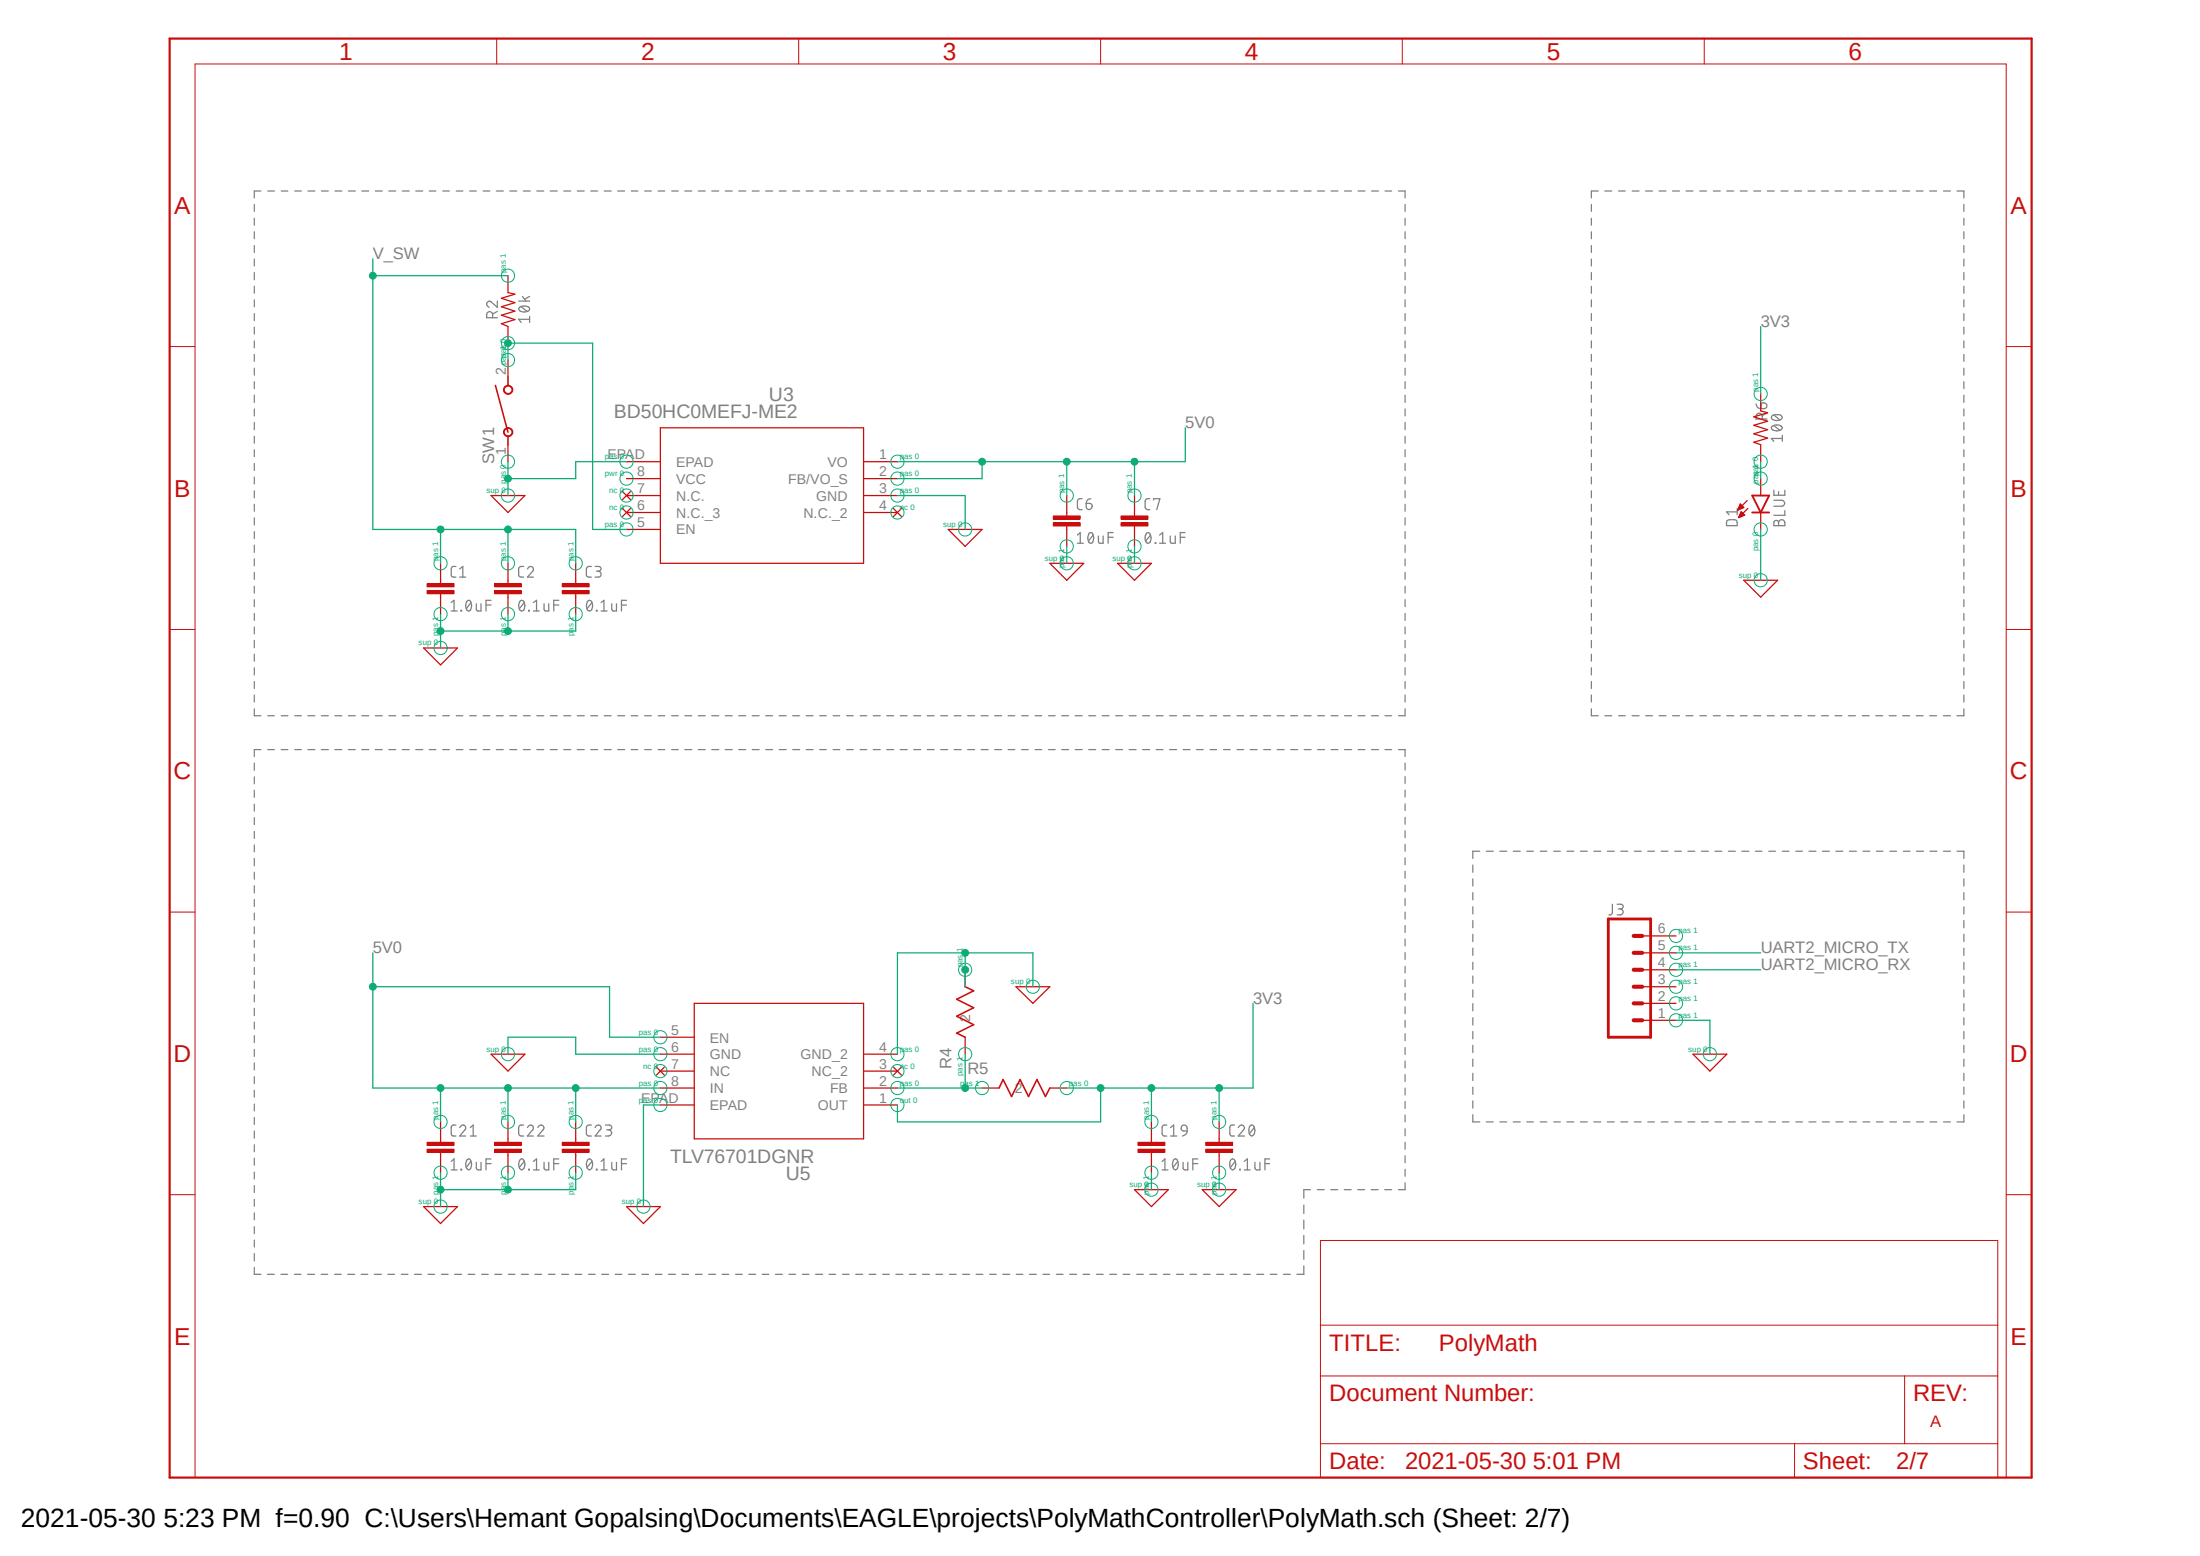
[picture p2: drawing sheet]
<svg xmlns="http://www.w3.org/2000/svg" width="297mm" height="210mm" viewBox="0 0 297 210" stroke-linecap="round" stroke-linejoin="round" font-family="sans-serif">
<path d="M22.4 4.9l252.2 195M274.6 4.9l-252.2 195" fill="none" stroke="#fff" stroke-width=".14"/>
<g fill="none" stroke="#808080" stroke-width=".17">
<path d="M66.5 42.9v-.4a.4 .4 0 0 0-.4-.5 .4 .4 0 0 0-.4 .5v.4h1.4M67.1 40.6v.9l-.8-.7a.41 .41 0 0 0-.6 .1 .41 .41 0 0 0 .3 .6M67.1 42l-.6 .4M70 40.6h1.5M70.1 41.5a1.19 1.19 0 0 1 1.4 0v.2a.86 .86 0 0 1-1.5 0zM70.4 41.4l.8 .6M70.5 40l.5 .6M71.5 43.1h-1.5l.4 .4M71.5 42.7v.8M71.5 40l-.7 .4M237.1 54.5a.65 .65 0 0 0 .6 .7M237.8 54.5a.4 .4 0 0 1 .7 .1 .4 .4 0 0 1-.4 .6h-.4z"/>
<path d="M237.9 56.6v-.4a.42 .42 0 0 0-.4-.4 .42 .42 0 0 0-.4 .4v.4h1.4M238.5 55.8l-.6 .3M239.2 57.6a1.04 1.04 0 0 1 1.4 .1 .86 .86 0 0 1-1.5 0zM239.2 56.2a1.19 1.19 0 0 1 1.3 0l.1 .1a.86 .86 0 0 1-1.5 0zM239.5 57.4l.8 .7M239.5 56l.8 .7M240.6 59.2h-1.5l.4 .4M240.6 58.8v.8M61.6 76.5h-.6a1.47 1.47 0 0 0 0 1.3l.2 .1h.4M62.1 77.9h.8M62.1 76.8l.4-.3v1.4M70.7 76.5h-.5l-.2 .3 .1 1 .6 .1"/>
<path d="M71.2 76.8a.41 .41 0 0 1 .6-.3 .41 .41 0 0 1 .1 .6l-.7 .8h.8M79.8 76.5h-.5l-.1 .3v1l.6 .1M80.3 76.5h.6a.32 .32 0 0 1 .3 .3 .32 .32 0 0 1-.3 .3h-.4M80.8 77.1a.4 .4 0 0 1 .4 .4 .4 .4 0 0 1-.4 .4h-.5M145.5 72.2l.3-.3v1.4M145.5 73.3h.8M146.1 67.3l-.5 .1-.1 .2v1l.3 .2h.3M146.6 67.9h.5a.4 .4 0 0 1 .3 .5 .4 .4 0 0 1-.4 .3 .4 .4 0 0 1-.4-.3zM147.1 71.9h.2a.77 .77 0 0 1 .3 1l-.2 .4h-.1a.64 .64 0 0 1-.4-1zM147.3 67.3a.59 .59 0 0 0-.7 .6M147.6 72.2l-.7 .8M148.3 72.3v.8l.1 .2h.5v-1"/>
<path d="M149.6 72.5h.7M150.3 71.9h-.7v1.4M154.8 71.9h.2a.82 .82 0 0 1 0 1.4 .87 .87 0 0 1-.2-1.4zM155.2 67.3l-.4 .1-.2 .2v1l.3 .2h.3M155.3 72.2l-.6 .8M155.7 67.5v-.2h.9l-.4 1.5M156 73.3h.1M156.5 73.3h.9M156.5 72.2l.5-.3v1.4M158 72.3v.8l.1 .2h.6v-1M159.3 72.5h.7M160 71.9h-.7v1.4"/>
<path d="M233.1 70.3a1.22 1.22 0 0 1 1.4 0v.7h-1.4zM234.5 68.7v.8M234.5 69.1h-1.4l.3 .4M239.5 67.5h1a.4 .4 0 0 1 .5 .4 .4 .4 0 0 1-.5 .4h-1M239.5 66.2v.6h1.5v-.6M239.5 70.4a.33 .33 0 0 1 .4-.2 .33 .33 0 0 1 .2 .3 .43 .43 0 0 1 .4-.4 .43 .43 0 0 1 .5 .4v.5h-1.5zM240.1 66.3v.5M240.1 70.5v.5M241 68.9v.7h-1.5M60.9 81.3l.4-.3v1.5M60.9 82.5h.8M62.2 82.4l.1 .1z"/>
<path d="M63.1 81.1l.2-.1a.74 .74 0 0 1 .3 1l-.1 .3a.31 .31 0 0 1-.2 .2 .31 .31 0 0 1-.3-.2 1.12 1.12 0 0 1 .1-1.2zM63.6 81.3l-.7 .9M64.3 81.5v.8l.1 .2h.5v-1M65.6 81.7h.7M66.3 81h-.7v1.5M70.3 81.1l.1-.1a.82 .82 0 0 1 0 1.5 .57 .57 0 0 1-.4-.8zM70.8 81.3l-.7 .9M71.4 82.4l.1 .1zM72 82.5h.8M72 81.3l.4-.3v1.5M73.4 81.5v.8l.2 .2h.5v-1M74.8 81.7h.6"/>
<path d="M75.4 81h-.6v1.5M79.4 81.1l.2-.1a.82 .82 0 0 1 0 1.5 .57 .57 0 0 1-.4-.8zM79.9 81.3l-.7 .9M80.5 82.4l.1 .1zM81.2 82.5h.8M81.2 81.3l.3-.3v1.5M82.6 81.5v.8l.1 .2h.5v-1M83.9 81.7h.7M84.6 81h-.7v1.5M217.7 122v1.2a.37 .37 0 0 1-.5 .3M218.3 122h.5l.3 .2a.34 .34 0 0 1-.3 .5h-.3M218.7 122.7a.4 .4 0 0 1 .5 .4 .4 .4 0 0 1-.5 .4h-.4"/>
<path d="M60.9 156.8l.4-.4v1.5M60.9 157.9h.8M61.6 151.8l-.6 .1a1.47 1.47 0 0 0 0 1.3v.1h.6M62.1 152.2a.41 .41 0 0 1 .5-.3 .41 .41 0 0 1 .2 .6l-.7 .8h.8M62.2 157.8l.1 .1zM63.1 156.5l.2-.1a.77 .77 0 0 1 .3 1l-.1 .4-.2 .1a.93 .93 0 0 1-.2-1.4zM63.5 153.3h.8M63.5 152.2l.4-.4v1.5M63.6 156.8l-.7 .8M64.3 156.9v.7l.3 .3h.3v-1M65.6 157.1h.7M66.3 156.4h-.7v1.5"/>
<path d="M70.3 156.5l.1-.1a.86 .86 0 0 1 0 1.5 .93 .93 0 0 1-.1-1.4zM70.7 151.8l-.5 .1-.2 .3 .1 1 .1 .1h.5M70.8 156.8l-.7 .8M71.2 152.2a.41 .41 0 0 1 .6-.3 .41 .41 0 0 1 .1 .6l-.7 .8h.8M71.4 157.8l.1 .1zM72 156.8l.4-.4v1.5M72 157.9h.8M72.6 152.2a.41 .41 0 0 1 .6-.3 .41 .41 0 0 1 .1 .6l-.7 .8h.8M73.4 156.9v.7l.3 .3h.4v-1M74.8 157.1h.6M75.4 156.4h-.6v1.5M79.4 156.5l.2-.1a.86 .86 0 0 1 0 1.5 .93 .93 0 0 1-.2-1.4z"/>
<path d="M79.8 151.8l-.5 .1-.1 .3v1l.1 .1h.5M79.9 156.8l-.7 .8M80.3 152.2a.41 .41 0 0 1 .5-.3 .41 .41 0 0 1 .4 .5l-.9 .9h.9M80.5 157.8l.1 .1zM81.2 156.8l.3-.4v1.5M81.2 157.9h.8M81.7 151.8h.6a.32 .32 0 0 1 .3 .4 .32 .32 0 0 1-.3 .3h-.4M82.2 152.5a.42 .42 0 0 1 .4 .4 .42 .42 0 0 1-.4 .4h-.5M82.6 156.9v.7l.2 .3h.4v-1M83.9 157.1h.7M84.6 156.4h-.7v1.5M156.9 156.8l.4-.4v1.5"/>
<path d="M156.9 157.9h.8M157.5 151.8l-.4 .1-.2 .3v1l.3 .1h.3M158 153.3h.9M158 152.2l.5-.4v1.5M158.5 156.5l.2-.1a.77 .77 0 0 1 .3 1l-.1 .4-.2 .1a.96 .96 0 0 1-.2-1.4zM159 156.8l-.6 .8M159.6 151.9a.42 .42 0 0 1 .7 .4v.4l-.7-.1a.45 .45 0 0 1 0-.7zM159.7 156.9v.7l.3 .3h.4v-1M160.3 152.7a.74 .74 0 0 1-.7 .6M161 157.1h.7M161.7 156.4h-.7v1.5M166.2 156.5l.2-.1a.86 .86 0 0 1 0 1.5 .93 .93 0 0 1-.2-1.4z"/>
<path d="M166.7 151.8l-.5 .1a1.47 1.47 0 0 0-.1 1.3l.1 .1h.5M166.8 156.8l-.7 .8M167.2 152.2a.41 .41 0 0 1 .5-.3 .41 .41 0 0 1 .2 .6l-.7 .8h.8M167.4 157.8v.1zM168 157.9h.8M168 156.8l.4-.4v1.5M168.8 151.9l.2-.1a.86 .86 0 0 1 0 1.5 .93 .93 0 0 1-.2-1.4zM169.3 152.2l-.6 .8M169.4 156.9v.7l.3 .3h.4v-1M170.8 157.1h.6M171.4 156.4h-.6v1.5"/>
</g>
<g fill="none" stroke="#c90d0c" stroke-width=".17">
<path d="M68.6 37.2v2.3l.9 .2-1.8 .6 1.8 .6-1.8 .5 1.8 .6-1.8 .5 1.8 .6-1.8 .6 .9 .4v2.2M68.6 48.6v2.3M89.2 57.7h27.4v18.3h-27.4zM237.7 53.2v2.3l.9 .2-1.8 .6 1.8 .6-1.8 .5 1.8 .6-1.8 .5 1.8 .6-1.8 .6 .9 .3v2.3M59.5 76v2.8M66.3 66.9h4.6l-2.3 2.3zM68.6 60v2.3M68.6 76v2.8M77.7 76v2.8M84 68.6l1.1 1.1M84 66.3l1.1 1.1M84.6 69.2h4.6"/>
<path d="M84.6 66.9h4.6M84.6 62.3h4.6M84.6 64.6h4.6M84.6 71.5h4.6M85.1 68.6l-1.1 1.1M85.1 66.3l-1.1 1.1M116.6 69.2h4.6M116.6 66.9h4.6M116.6 62.3h4.6M116.6 64.6h4.6M120.6 68.6l1.1 1.1M121.7 68.6l-1.1 1.1"/>
<path d="M128 71.5h4.6l-2.3 2.2zM141.7 76h4.6l-2.3 2.3zM144 66.9v2.7M144 71v2.7M150.9 76h4.5l-2.2 2.3zM153.2 66.9v2.7M153.2 71v2.7M234.6 68.8h.1M234.7 68.7h.1M234.7 68.7h.3M234.7 68.6h.5M234.7 68.5h.6"/>
<path d="M234.7 69.8h.1M234.8 68.5h.6M234.8 69.8h.1M234.8 69.7h.3M234.8 68.4h.5M234.8 69.6h.5M234.9 68.3h.3M234.9 68.2h.3M234.9 69.6h.6M234.9 68.2h.2M234.9 69.5h.6M234.9 69.4h.5"/>
<path d="M234.9 68l.5 .5-.8 .3zM234.9 68.1h.1M234.9 69.3h.4M235 69.3h.2M235 69.2h.2M235 69.1h.1M235.1 69.1l.4 .4-.8 .3zM235.4 78.3h4.6l-2.3 2.3zM235.9 67.6l-1.3 1.2M236 68.6l-1.3 1.2M237.7 64.6v2.3M237.7 69.2v2.3"/>
<path d="M57.2 87.5h4.6l-2.3 2.2zM59.5 80.1v2.8M68.6 80.1v2.8M77.7 80.1v2.8M89.2 140h4.5M93.7 135.4h22.9v18.3h-22.9zM130.3 130.9v2.3M130.3 140v2.3M137.2 133.2h4.5l-2.3 2.2zM221.7 137.7h4.6M221.7 135.4h4.6M221.7 133.2h4.6"/>
<path d="M221.7 130.9h4.6M221.7 128.6h4.6M221.7 126.3h4.6M59.5 151.4v2.8M59.5 155.5v2.8M66.3 142.3h4.6l-2.3 2.3zM68.6 151.4v2.8M68.6 155.5v2.8M77.7 151.4v2.8M77.7 155.5v2.8M88.6 144l1.1 1.1M89.2 142.3h4.5"/>
<path d="M89.2 149.1h4.5M89.2 146.9h4.5M89.2 144.6h4.5M89.7 144l-1.1 1.1M116.6 142.3h4.6M116.6 149.1h4.6M116.6 146.9h4.6M116.6 144.6h4.6M120.6 144l1.1 1.1M121.7 144l-1.1 1.1M132.6 146.9h2.3M141.7 146.9h2.3"/>
<path d="M155.4 151.4v2.8M155.4 155.5v2.8M164.6 151.4v2.8M164.6 155.5v2.8M228.6 142.3h4.5l-2.3 2.3zM57.2 162.9h4.6l-2.3 2.2zM84.6 162.9h4.6l-2.3 2.2zM153.2 160.6h4.5l-2.3 2.3zM162.3 160.6h4.6l-2.3 2.3z"/>
</g>
<g fill="none" stroke="#c90d0c" stroke-width=".25">
<path d="M236.6 66.9h2.2l-1.1 2.3zM236.6 69.2h2.2"/>
<circle cx="68.6" cy="58.3" r=".58"/>
<circle cx="68.6" cy="52.6" r=".57"/>
</g>
<path d="M66.9 52l1.7 6.3M68.6 50.9v1.1M68.6 58.9v1.1M130.3 133.2l1.1 .5-2.2 1.2 2.2 1.1-2.2 1.2 2.2 1.1-2.2 1.1 1.1 .6M134.9 146.9l.5-1.2 1.2 2.3 1.1-2.3 1.2 2.3 1.1-2.3 1.1 2.3 .6-1.1" fill="none" stroke="#c90d0c" stroke-width=".21"/>
<path d="M22.9 5.2h251.4v194.2h-251.4z" fill="none" stroke="#c90d0c" stroke-width=".3"/>
<g fill="none" stroke="#c90d0c" stroke-width=".14">
<path d="M67.1 5.2v3.4M107.8 5.2v3.4M148.6 5.2v3.4M189.3 5.2v3.4M230.1 5.2v3.4M22.9 46.8h3.4M270.8 46.8h3.5M57.7 79.7h3.6v.4h-3.6zM57.7 78.8h3.6v.4h-3.6zM66.8 79.7h3.6v.4h-3.6zM66.8 78.8h3.6v.4h-3.6zM75.9 79.7h3.6v.4h-3.6z"/>
<path d="M75.9 78.8h3.6v.4h-3.6zM142.2 70.6h3.6v.4h-3.6zM142.2 69.6h3.6v.5h-3.6zM151.3 70.6h3.7v.4h-3.7zM151.3 69.6h3.7v.5h-3.7zM22.9 85h3.4M270.8 85h3.5M22.9 123.1h3.4M270.8 123.1h3.5M57.7 155.1h3.6v.4h-3.6zM57.7 154.2h3.6v.4h-3.6zM66.8 155.1h3.6v.4h-3.6z"/>
<path d="M66.8 154.2h3.6v.4h-3.6zM75.9 155.1h3.6v.4h-3.6zM75.9 154.2h3.6v.4h-3.6zM153.6 155.1h3.7v.4h-3.7zM153.6 154.2h3.7v.4h-3.7zM162.8 155.1h3.6v.4h-3.6zM162.8 154.2h3.6v.4h-3.6zM22.9 161.2h3.4M178.3 167.4h91.4v32h-91.4zM178.3 178.9h91.4M270.8 161.2h3.5M26.3 199.4v-190.8h244.5v190.8"/>
<path d="M178.3 185.7h91.4M178.3 194.9h91.4M242.3 194.9v4.5M257.1 185.7v9.2"/>
</g>
<g fill="none" stroke="#c90d0c" stroke-width=".42">
<path d="M57.7 79.9h3.6M57.7 79h3.6M66.8 79.9h3.6M66.8 79h3.6M75.9 79.9h3.6M75.9 79h3.6M142.2 70.8h3.6M142.2 69.8h3.6M151.3 70.8h3.7M151.3 69.8h3.7M57.7 155.3h3.6M57.7 154.4h3.6"/>
<path d="M66.8 155.3h3.6M66.8 154.4h3.6M75.9 155.3h3.6M75.9 154.4h3.6M153.6 155.3h3.7M153.6 154.4h3.7M162.8 155.3h3.6M162.8 154.4h3.6"/>
</g>
<path d="M217.1 124h5.7v16h-5.7z" fill="none" stroke="#c90d0c" stroke-width=".38"/>
<path d="M220.6 133.2h1.1M220.6 135.4h1.1M220.6 137.7h1.1M220.6 128.6h1.1M220.6 130.9h1.1M220.6 126.3h1.1" fill="none" stroke="#c90d0c" stroke-width=".55"/>
<g fill="none" stroke="#0dab76" stroke-width=".14">
<circle cx="68.6" cy="37.2" r=".89"/>
<circle cx="68.6" cy="46.3" r=".89"/>
<circle cx="68.6" cy="48.6" r=".89"/>
<circle cx="237.7" cy="53.2" r=".89"/>
<circle cx="59.5" cy="76" r=".89"/>
<circle cx="68.6" cy="62.3" r=".89"/>
<circle cx="68.6" cy="66.9" r=".89"/>
<circle cx="68.6" cy="76" r=".89"/>
<circle cx="77.7" cy="76" r=".89"/>
<circle cx="84.6" cy="64.6" r=".89"/>
<circle cx="84.6" cy="71.5" r=".89"/>
<circle cx="84.6" cy="62.3" r=".89"/>
<circle cx="84.6" cy="69.2" r=".89"/>
<circle cx="84.6" cy="66.9" r=".89"/>
<circle cx="121.2" cy="64.6" r=".89"/>
<circle cx="121.2" cy="62.3" r=".89"/>
<circle cx="121.2" cy="66.9" r=".89"/>
<circle cx="121.2" cy="69.2" r=".89"/>
<circle cx="130.3" cy="71.5" r=".89"/>
<circle cx="144" cy="73.7" r=".89"/>
<circle cx="144" cy="66.9" r=".89"/>
<circle cx="144" cy="76" r=".89"/>
<circle cx="153.2" cy="66.9" r=".89"/>
<circle cx="153.2" cy="73.7" r=".89"/>
<circle cx="153.2" cy="76" r=".89"/>
<circle cx="237.7" cy="71.5" r=".89"/>
<circle cx="237.7" cy="78.3" r=".89"/>
<circle cx="237.7" cy="64.6" r=".89"/>
<circle cx="237.7" cy="62.3" r=".89"/>
<circle cx="59.5" cy="82.9" r=".89"/>
<circle cx="59.5" cy="87.5" r=".89"/>
<circle cx="68.6" cy="82.9" r=".89"/>
<circle cx="77.7" cy="82.9" r=".89"/>
<circle cx="89.1" cy="140" r=".89"/>
<circle cx="130.3" cy="130.9" r=".89"/>
<circle cx="139.4" cy="133.2" r=".89"/>
<circle cx="226.3" cy="128.6" r=".89"/>
<circle cx="226.3" cy="133.2" r=".89"/>
<circle cx="226.3" cy="130.9" r=".89"/>
<circle cx="226.3" cy="126.3" r=".89"/>
<circle cx="226.3" cy="137.7" r=".89"/>
<circle cx="226.3" cy="135.4" r=".89"/>
<circle cx="59.5" cy="151.4" r=".89"/>
<circle cx="59.5" cy="158.3" r=".89"/>
<circle cx="68.6" cy="142.3" r=".89"/>
<circle cx="68.6" cy="151.4" r=".89"/>
<circle cx="68.6" cy="158.3" r=".89"/>
<circle cx="77.7" cy="151.4" r=".89"/>
<circle cx="77.7" cy="158.3" r=".89"/>
<circle cx="89.1" cy="142.3" r=".89"/>
<circle cx="89.1" cy="149.1" r=".89"/>
<circle cx="89.1" cy="146.9" r=".89"/>
<circle cx="89.1" cy="144.6" r=".89"/>
<circle cx="121.2" cy="146.9" r=".89"/>
<circle cx="121.2" cy="142.3" r=".89"/>
<circle cx="121.2" cy="149.1" r=".89"/>
<circle cx="121.2" cy="144.6" r=".89"/>
<circle cx="130.3" cy="142.3" r=".89"/>
<circle cx="132.6" cy="146.9" r=".89"/>
<circle cx="144" cy="146.9" r=".89"/>
<circle cx="155.4" cy="158.3" r=".89"/>
<circle cx="155.4" cy="151.4" r=".89"/>
<circle cx="164.6" cy="151.4" r=".89"/>
<circle cx="164.6" cy="158.3" r=".89"/>
<circle cx="230.8" cy="142.3" r=".89"/>
<circle cx="59.5" cy="162.9" r=".89"/>
<circle cx="86.9" cy="162.9" r=".89"/>
<circle cx="155.4" cy="160.6" r=".89"/>
<circle cx="164.6" cy="160.6" r=".89"/>
</g>
<path d="M59.5 82.9v4.6M68.6 82.9v2.3h-9.1" fill="none" stroke="#0dab76" stroke-width=".17"/>
<circle cx="59.5" cy="85.2" r=".46" fill="#0dab76"/>
<circle cx="59.5" cy="85.2" r=".46" fill="none" stroke="#0dab76" stroke-width=".14"/>
<path d="M77.7 82.9v2.3h-9.1" fill="none" stroke="#0dab76" stroke-width=".17"/>
<circle cx="68.6" cy="85.2" r=".46" fill="#0dab76"/>
<circle cx="68.6" cy="85.2" r=".46" fill="none" stroke="#0dab76" stroke-width=".14"/>
<path d="M68.6 64.6h9.1M68.6 62.3v4.6" fill="none" stroke="#0dab76" stroke-width=".17"/>
<circle cx="68.6" cy="64.6" r=".46" fill="#0dab76"/>
<circle cx="68.6" cy="64.6" r=".46" fill="none" stroke="#0dab76" stroke-width=".14"/>
<path d="M84.6 62.3h-6.9v2.3M144 73.7v2.3M153.2 73.7v2.3M237.7 71.5v6.8M226.3 137.7h4.5v4.6M59.5 158.3v4.6M68.6 158.3v2.3h-9.1" fill="none" stroke="#0dab76" stroke-width=".17"/>
<circle cx="59.5" cy="160.6" r=".46" fill="#0dab76"/>
<circle cx="59.5" cy="160.6" r=".46" fill="none" stroke="#0dab76" stroke-width=".14"/>
<path d="M77.7 158.3v2.3h-9.1" fill="none" stroke="#0dab76" stroke-width=".17"/>
<circle cx="68.6" cy="160.6" r=".46" fill="#0dab76"/>
<circle cx="68.6" cy="160.6" r=".46" fill="none" stroke="#0dab76" stroke-width=".14"/>
<path d="M139.4 133.2v-4.6h-18.2v13.7M68.6 142.3v-2.3h9.1v2.3h11.5" fill="none" stroke="#0dab76" stroke-width=".17"/>
<circle cx="130.3" cy="128.6" r=".46" fill="#0dab76"/>
<circle cx="130.3" cy="128.6" r=".46" fill="none" stroke="#0dab76" stroke-width=".14"/>
<path d="M130.3 128.6v4.6" fill="none" stroke="#0dab76" stroke-width=".17"/>
<circle cx="130.3" cy="130.9" r=".46" fill="#0dab76"/>
<circle cx="130.3" cy="130.9" r=".46" fill="none" stroke="#0dab76" stroke-width=".14"/>
<path d="M68.6 71.5v4.5M77.7 71.5h-18.2v4.5M121.2 66.9h9.1v4.6M89.2 149.1h-2.3v13.8M155.4 158.3v2.3M164.6 158.3v2.3" fill="none" stroke="#0dab76" stroke-width=".17"/>
<circle cx="68.6" cy="71.5" r=".46" fill="#0dab76"/>
<circle cx="68.6" cy="71.5" r=".46" fill="none" stroke="#0dab76" stroke-width=".14"/>
<path d="M50.3 34.9v36.6h9.2M77.7 71.5v4.5" fill="none" stroke="#0dab76" stroke-width=".17"/>
<circle cx="59.5" cy="71.5" r=".46" fill="#0dab76"/>
<circle cx="59.5" cy="71.5" r=".46" fill="none" stroke="#0dab76" stroke-width=".14"/>
<path d="M50.3 37.2h18.3" fill="none" stroke="#0dab76" stroke-width=".17"/>
<circle cx="50.3" cy="37.2" r=".46" fill="#0dab76"/>
<circle cx="50.3" cy="37.2" r=".46" fill="none" stroke="#0dab76" stroke-width=".14"/>
<path d="M68.6 46.3v2.3" fill="none" stroke="#0dab76" stroke-width=".17"/>
<circle cx="68.6" cy="46.3" r=".46" fill="#0dab76"/>
<circle cx="68.6" cy="46.3" r=".46" fill="none" stroke="#0dab76" stroke-width=".14"/>
<path d="M68.6 46.3h11.4v25.2h4.6M160 57.7v4.6h-16M153.2 62.3v4.6" fill="none" stroke="#0dab76" stroke-width=".17"/>
<circle cx="153.2" cy="62.3" r=".46" fill="#0dab76"/>
<circle cx="153.2" cy="62.3" r=".46" fill="none" stroke="#0dab76" stroke-width=".14"/>
<path d="M144 62.3v4.6" fill="none" stroke="#0dab76" stroke-width=".17"/>
<circle cx="144" cy="62.3" r=".46" fill="#0dab76"/>
<circle cx="144" cy="62.3" r=".46" fill="none" stroke="#0dab76" stroke-width=".14"/>
<path d="M121.2 62.3h22.8M132.6 62.3v2.3h-11.4" fill="none" stroke="#0dab76" stroke-width=".17"/>
<circle cx="132.6" cy="62.3" r=".46" fill="#0dab76"/>
<circle cx="132.6" cy="62.3" r=".46" fill="none" stroke="#0dab76" stroke-width=".14"/>
<path d="M50.3 128.6v18.3h18.3v4.5M59.5 146.9v4.5" fill="none" stroke="#0dab76" stroke-width=".17"/>
<circle cx="59.5" cy="146.9" r=".46" fill="#0dab76"/>
<circle cx="59.5" cy="146.9" r=".46" fill="none" stroke="#0dab76" stroke-width=".14"/>
<path d="M68.6 146.9h9.1v4.5" fill="none" stroke="#0dab76" stroke-width=".17"/>
<circle cx="68.6" cy="146.9" r=".46" fill="#0dab76"/>
<circle cx="68.6" cy="146.9" r=".46" fill="none" stroke="#0dab76" stroke-width=".14"/>
<path d="M77.7 146.9h11.5" fill="none" stroke="#0dab76" stroke-width=".17"/>
<circle cx="77.7" cy="146.9" r=".46" fill="#0dab76"/>
<circle cx="77.7" cy="146.9" r=".46" fill="none" stroke="#0dab76" stroke-width=".14"/>
<path d="M50.3 133.2h32v6.8h6.9" fill="none" stroke="#0dab76" stroke-width=".17"/>
<circle cx="50.3" cy="133.2" r=".46" fill="#0dab76"/>
<circle cx="50.3" cy="133.2" r=".46" fill="none" stroke="#0dab76" stroke-width=".14"/>
<path d="M237.7 62.3v2.3M226.3 130.9h11.4M121.2 146.9h11.4" fill="none" stroke="#0dab76" stroke-width=".17"/>
<circle cx="130.3" cy="146.9" r=".46" fill="#0dab76"/>
<circle cx="130.3" cy="146.9" r=".46" fill="none" stroke="#0dab76" stroke-width=".14"/>
<path d="M169.2 135.4v11.5h-25.2M130.3 142.3v4.6M164.6 146.9v4.5" fill="none" stroke="#0dab76" stroke-width=".17"/>
<circle cx="164.6" cy="146.9" r=".46" fill="#0dab76"/>
<circle cx="164.6" cy="146.9" r=".46" fill="none" stroke="#0dab76" stroke-width=".14"/>
<path d="M155.4 146.9v4.5" fill="none" stroke="#0dab76" stroke-width=".17"/>
<circle cx="155.4" cy="146.9" r=".46" fill="#0dab76"/>
<circle cx="155.4" cy="146.9" r=".46" fill="none" stroke="#0dab76" stroke-width=".14"/>
<path d="M148.6 146.9v4.5h-27.4v-2.3" fill="none" stroke="#0dab76" stroke-width=".17"/>
<circle cx="148.6" cy="146.9" r=".46" fill="#0dab76"/>
<circle cx="148.6" cy="146.9" r=".46" fill="none" stroke="#0dab76" stroke-width=".14"/>
<path d="M237.7 44.1v9.1M226.3 128.6h11.4" fill="none" stroke="#0dab76" stroke-width=".17"/>
<g fill="none" stroke="#808080" stroke-width=".17">
<path d="M34.3 27.6v.9M34.3 29.5v.9M34.3 31.3v.9M34.3 33.1v1M34.3 35v.9M34.3 36.8v1M34.3 38.7v.9M35.2 25.8h-.9v.9M36.2 25.8h.8M38 25.8h.9M39.8 25.8h.9M41.6 25.8h.9"/>
<path d="M43.4 25.8h.9M45.2 25.8h.9M47 25.8h1M48.9 25.8h.9M50.7 25.8h.9M52.5 25.8h.9M54.3 25.8h.9M56.1 25.8h1M58 25.8h.8M59.8 25.8h.9M61.6 25.8h.9M63.4 25.8h.9"/>
<path d="M65.2 25.8h.9M67 25.8h.9M68.8 25.8h1M70.7 25.8h.9M72.5 25.8h.9M74.3 25.8h.9M76.1 25.8h.9M77.9 25.8h1M79.8 25.8h.9M81.6 25.8h.9M83.4 25.8h.9M85.2 25.8h.9"/>
<path d="M87 25.8h.9M88.9 25.8h.8M90.7 25.8h.9M92.5 25.8h.9M94.3 25.8h.9M96.1 25.8h.9M97.9 25.8h.9M99.7 25.8h1M101.6 25.8h.9M103.4 25.8h.9M105.2 25.8h.9M107 25.8h.9"/>
<path d="M108.8 25.8h1M110.7 25.8h.8M112.5 25.8h.9M114.3 25.8h.9M116.1 25.8h.9M117.9 25.8h.9M119.7 25.8h.9M121.5 25.8h1M123.4 25.8h.9M125.2 25.8h.9M127 25.8h.9M128.8 25.8h1"/>
<path d="M130.6 25.8h1M132.5 25.8h.9M134.3 25.8h.9M136.1 25.8h.9M137.9 25.8h.9M139.7 25.8h.9M141.6 25.8h.9M143.3 25.8h1M145.2 25.8h.9M147 25.8h.9M148.8 25.8h.9M150.6 25.8h1"/>
<path d="M152.4 25.8h1M154.3 25.8h.9M156.1 25.8h.9M157.9 25.8h.9M159.7 25.8h1M161.5 25.8h.9M163.4 25.8h.9M165.2 25.8h.9M167 25.8h.9M168.8 25.8h.9M170.6 25.8h.9M172.4 25.8h1"/>
<path d="M174.2 25.8h1M176.1 25.8h.9M177.9 25.8h.9M179.7 25.8h.9M181.5 25.8h1M183.3 25.8h1M185.2 25.8h.9M187 25.8h.9M188.8 25.8h.9v.9M189.7 27.6v.9M189.7 29.5v.9M189.7 31.3v.9"/>
<path d="M189.7 33.1v1M189.7 35v.9M189.7 36.8v1M189.7 38.7v.9M214.8 27.6v.9M214.8 29.5v.9M214.8 31.3v.9M214.8 33.1v1M214.8 35v.9M214.8 36.8v1M214.8 38.7v.9M215.8 25.8h-1v.9"/>
<path d="M216.7 25.8h.9M218.5 25.8h.9M220.3 25.8h1M222.2 25.8h.9M224 25.8h.9M225.8 25.8h.9M227.6 25.8h1M229.5 25.8h.9M231.3 25.8h.9M233.1 25.8h1M234.9 25.8h1M236.8 25.8h.9"/>
<path d="M238.6 25.8h.9M240.5 25.8h.9M242.3 25.8h.9M244.1 25.8h.9M245.9 25.8h.9M247.7 25.8h1M249.6 25.8h.9M251.4 25.8h.9M253.2 25.8h1M255.1 25.8h.9M256.9 25.8h.9M258.7 25.8h.9"/>
<path d="M260.5 25.8h1M262.4 25.8h.9M264.2 25.8h.9v.9M265.1 27.6v.9M265.1 29.5v.9M265.1 31.3v.9M265.1 33.1v1M265.1 35v.9M265.1 36.8v1M265.1 38.7v.9M34.3 40.5v.9M34.3 42.3v1"/>
<path d="M34.3 44.2v.9M34.3 46v.9M34.3 47.8v1M34.3 49.7v.9M34.3 51.5v1M34.3 53.3v1M34.3 55.2v.9M34.3 57v1M34.3 58.9v.9M189.7 40.5v.9M189.7 42.3v1M189.7 44.2v.9"/>
<path d="M189.7 46v.9M189.7 47.8v1M189.7 49.7v.9M189.7 51.5v1M189.7 53.3v1M189.7 55.2v.9M189.7 57v1M189.7 58.9v.9M214.8 40.5v.9M214.8 42.3v1M214.8 44.2v.9M214.8 46v.9"/>
<path d="M214.8 47.8v1M214.8 49.7v.9M214.8 51.5v1M214.8 53.3v1M214.8 55.2v.9M214.8 57v1M214.8 58.9v.9M265.1 40.5v.9M265.1 42.3v1M265.1 44.2v.9M265.1 46v.9M265.1 47.8v1"/>
<path d="M265.1 49.7v.9M265.1 51.5v1M265.1 53.3v1M265.1 55.2v.9M265.1 57v1M265.1 58.9v.9M34.3 60.7v.9M34.3 62.6v.9M34.3 64.4v.9M34.3 66.3v.9M34.3 68.1v.9M34.3 69.9v1"/>
<path d="M34.3 71.8v.9M34.3 73.6v.9M34.3 75.4v1M34.3 77.3v.9M34.3 79.1v1M189.7 60.7v.9M189.7 62.6v.9M189.7 64.4v.9M189.7 66.3v.9M189.7 68.1v.9M189.7 69.9v1M189.7 71.8v.9"/>
<path d="M189.7 73.6v.9M189.7 75.4v1M189.7 77.3v.9M189.7 79.1v1M214.8 60.7v.9M214.8 62.6v.9M214.8 64.4v.9M214.8 66.3v.9M214.8 68.1v.9M214.8 69.9v1M214.8 71.8v.9M214.8 73.6v.9"/>
<path d="M214.8 75.4v1M214.8 77.3v.9M214.8 79.1v1M265.1 60.7v.9M265.1 62.6v.9M265.1 64.4v.9M265.1 66.3v.9M265.1 68.1v.9M265.1 69.9v1M265.1 71.8v.9M265.1 73.6v.9M265.1 75.4v1"/>
<path d="M265.1 77.3v.9M265.1 79.1v1M34.3 95.7v.9h.9M34.3 80.9v1M34.3 82.8v.9M34.3 84.6v1M34.3 86.4v1M34.3 88.3v.9M34.3 90.1v1M34.3 92v.9M34.3 93.8v.9M36.2 96.6h.8"/>
<path d="M38 96.6h.9M39.8 96.6h.9M41.6 96.6h.9M43.4 96.6h.9M45.2 96.6h.9M47 96.6h1M48.9 96.6h.9M50.7 96.6h.9M52.5 96.6h.9M54.3 96.6h.9M56.1 96.6h1M58 96.6h.8"/>
<path d="M59.8 96.6h.9M61.6 96.6h.9M63.4 96.6h.9M65.2 96.6h.9M67 96.6h.9M68.8 96.6h1M70.7 96.6h.9M72.5 96.6h.9M74.3 96.6h.9M76.1 96.6h.9M77.9 96.6h1M79.8 96.6h.9"/>
<path d="M81.6 96.6h.9M83.4 96.6h.9M85.2 96.6h.9M87 96.6h.9M88.9 96.6h.8M90.7 96.6h.9M92.5 96.6h.9M94.3 96.6h.9M96.1 96.6h.9M97.9 96.6h.9M99.7 96.6h1M101.6 96.6h.9"/>
<path d="M103.4 96.6h.9M105.2 96.6h.9M107 96.6h.9M108.8 96.6h1M110.7 96.6h.8M112.5 96.6h.9M114.3 96.6h.9M116.1 96.6h.9M117.9 96.6h.9M119.7 96.6h.9M121.5 96.6h1M123.4 96.6h.9"/>
<path d="M125.2 96.6h.9M127 96.6h.9M128.8 96.6h1M130.6 96.6h1M132.5 96.6h.9M134.3 96.6h.9M136.1 96.6h.9M137.9 96.6h.9M139.7 96.6h.9M141.6 96.6h.9M143.3 96.6h1M145.2 96.6h.9"/>
<path d="M147 96.6h.9M148.8 96.6h.9M150.6 96.6h1M152.4 96.6h1M154.3 96.6h.9M156.1 96.6h.9M157.9 96.6h.9M159.7 96.6h1M161.5 96.6h.9M163.4 96.6h.9M165.2 96.6h.9M167 96.6h.9"/>
<path d="M168.8 96.6h.9M170.6 96.6h.9M172.4 96.6h1M174.2 96.6h1M176.1 96.6h.9M177.9 96.6h.9M179.7 96.6h.9M181.5 96.6h1M183.3 96.6h1M185.2 96.6h.9M187 96.6h.9M189.7 95.7v.9h-.9"/>
<path d="M189.7 80.9v1M189.7 82.8v.9M189.7 84.6v1M189.7 86.4v1M189.7 88.3v.9M189.7 90.1v1M189.7 92v.9M189.7 93.8v.9M214.8 95.7v.9h1M214.8 80.9v1M214.8 82.8v.9M214.8 84.6v1"/>
<path d="M214.8 86.4v1M214.8 88.3v.9M214.8 90.1v1M214.8 92v.9M214.8 93.8v.9M216.7 96.6h.9M218.5 96.6h.9M220.3 96.6h1M222.2 96.6h.9M224 96.6h.9M225.8 96.6h.9M227.6 96.6h1"/>
<path d="M229.5 96.6h.9M231.3 96.6h.9M233.1 96.6h1M234.9 96.6h1M236.8 96.6h.9M238.6 96.6h.9M240.5 96.6h.9M242.3 96.6h.9M244.1 96.6h.9M245.9 96.6h.9M247.7 96.6h1M249.6 96.6h.9"/>
<path d="M251.4 96.6h.9M253.2 96.6h1M255.1 96.6h.9M256.9 96.6h.9M258.7 96.6h.9M260.5 96.6h1M262.4 96.6h.9M265.1 95.7v.9h-.9M265.1 80.9v1M265.1 82.8v.9M265.1 84.6v1M265.1 86.4v1"/>
<path d="M265.1 88.3v.9M265.1 90.1v1M265.1 92v.9M265.1 93.8v.9M34.3 103v1M34.3 104.9v.9M34.3 106.7v.9M34.3 108.5v1M34.3 110.4v.9M34.3 112.2v1M34.3 114v1M34.3 115.9v.9"/>
<path d="M34.3 117.7v1M34.3 119.5v1M35.2 101.2h-.9v.9M36.2 101.2h.8M38 101.2h.9M39.8 101.2h.9M41.6 101.2h.9M43.4 101.2h.9M45.2 101.2h.9M47 101.2h1M48.9 101.2h.9M50.7 101.2h.9"/>
<path d="M52.5 101.2h.9M54.3 101.2h.9M56.1 101.2h1M58 101.2h.8M59.8 101.2h.9M61.6 101.2h.9M63.4 101.2h.9M65.2 101.2h.9M67 101.2h.9M68.8 101.2h1M70.7 101.2h.9M72.5 101.2h.9"/>
<path d="M74.3 101.2h.9M76.1 101.2h.9M77.9 101.2h1M79.8 101.2h.9M81.6 101.2h.9M83.4 101.2h.9M85.2 101.2h.9M87 101.2h.9M88.9 101.2h.8M90.7 101.2h.9M92.5 101.2h.9M94.3 101.2h.9"/>
<path d="M96.1 101.2h.9M97.9 101.2h.9M99.7 101.2h1M101.6 101.2h.9M103.4 101.2h.9M105.2 101.2h.9M107 101.2h.9M108.8 101.2h1M110.7 101.2h.8M112.5 101.2h.9M114.3 101.2h.9M116.1 101.2h.9"/>
<path d="M117.9 101.2h.9M119.7 101.2h.9M121.5 101.2h1M123.4 101.2h.9M125.2 101.2h.9M127 101.2h.9M128.8 101.2h1M130.6 101.2h1M132.5 101.2h.9M134.3 101.2h.9M136.1 101.2h.9M137.9 101.2h.9"/>
<path d="M139.7 101.2h.9M141.6 101.2h.9M143.3 101.2h1M145.2 101.2h.9M147 101.2h.9M148.8 101.2h.9M150.6 101.2h1M152.4 101.2h1M154.3 101.2h.9M156.1 101.2h.9M157.9 101.2h.9M159.7 101.2h1"/>
<path d="M161.5 101.2h.9M163.4 101.2h.9M165.2 101.2h.9M167 101.2h.9M168.8 101.2h.9M170.6 101.2h.9M172.4 101.2h1M174.2 101.2h1M176.1 101.2h.9M177.9 101.2h.9M179.7 101.2h.9M181.5 101.2h1"/>
<path d="M183.3 101.2h1M185.2 101.2h.9M187 101.2h.9M188.8 101.2h.9v.9M189.7 103v.9M189.7 104.8v.9M189.7 106.6v1M189.7 108.5v.9M189.7 110.3v1M189.7 112.1v1M189.7 114v.9M189.7 115.8v.9"/>
<path d="M189.7 117.6v.9M189.7 119.5v.9M198.8 116.8v.9M198.8 118.6v1M199.8 114.9h-1v1M200.7 114.9h.9M202.5 114.9h.9M204.3 114.9h.9M206.1 114.9h.9M207.9 114.9h.9M209.8 114.9h.9M211.5 114.9h1"/>
<path d="M213.4 114.9h.9M215.2 114.9h.9M217 114.9h.9M218.8 114.9h1M220.6 114.9h1M222.5 114.9h.9M224.3 114.9h.9M226.1 114.9h.9M227.9 114.9h.9M229.7 114.9h.9M231.5 114.9h1M233.3 114.9h1"/>
<path d="M235.2 114.9h.9M237 114.9h.9M238.8 114.9h.9M240.6 114.9h.9M242.4 114.9h.9M244.2 114.9h1M246 114.9h1M247.9 114.9h.9M249.7 114.9h.9M251.5 114.9h.9M253.3 114.9h.9M255.1 114.9h.9"/>
<path d="M257 114.9h.9M258.7 114.9h1M260.6 114.9h.9M262.4 114.9h.9M264.2 114.9h.9v1M265.1 116.8v.9M265.1 118.6v1M34.3 121.4v.9M34.3 123.2v1M34.3 125.1v.9M34.3 126.9v.9M34.3 128.8v.9"/>
<path d="M34.3 130.6v.9M34.3 132.4v1M34.3 134.3v.9M34.3 136.1v1M34.3 138v.9M34.3 139.8v.9M189.7 121.3v.9M189.7 123.1v.9M189.7 124.9v1M189.7 126.7v1M189.7 128.6v.9M189.7 130.4v.9"/>
<path d="M189.7 132.2v1M189.7 134.1v.9M189.7 135.9v.9M189.7 137.7v.9M189.7 139.5v1M198.8 120.5v1M198.8 122.4v1M198.8 124.2v1M198.8 126.1v1M198.8 128v.9M198.8 129.9v1M198.8 131.7v1"/>
<path d="M198.8 133.6v1M198.8 135.5v.9M198.8 137.4v.9M198.8 139.2v1M265.1 120.5v1M265.1 122.4v1M265.1 124.2v1M265.1 126.1v1M265.1 128v.9M265.1 129.9v1M265.1 131.7v1M265.1 133.6v1"/>
<path d="M265.1 135.5v.9M265.1 137.4v.9M265.1 139.2v1M34.3 141.6v1M34.3 143.5v.9M34.3 145.3v1M34.3 147.2v.9M34.3 149v.9M34.3 150.8v1M34.3 152.7v.9M34.3 154.5v.9M34.3 156.3v1"/>
<path d="M34.3 158.2v.9M189.7 141.4v.9M189.7 143.2v.9M189.7 145v1M189.7 146.9v.9M189.7 148.7v.9M189.7 150.5v.9M189.7 152.4v.9M189.7 154.2v.9M189.7 156v.9M189.7 157.8v.9M189.7 159.6v1h-.9"/>
<path d="M198.8 150.5v.9h1M198.8 141.1v1M198.8 143v.9M198.8 144.9v.9M198.8 146.7v1M198.8 148.6v1M200.7 151.4h.9M202.5 151.4h.9M204.3 151.4h.9M206.1 151.4h.9M207.9 151.4h.9M209.8 151.4h.9"/>
<path d="M211.5 151.4h1M213.4 151.4h.9M215.2 151.4h.9M217 151.4h.9M218.8 151.4h1M220.6 151.4h1M222.5 151.4h.9M224.3 151.4h.9M226.1 151.4h.9M227.9 151.4h.9M229.7 151.4h.9M231.5 151.4h1"/>
<path d="M233.3 151.4h1M235.2 151.4h.9M237 151.4h.9M238.8 151.4h.9M240.6 151.4h.9M242.4 151.4h.9M244.2 151.4h1M246 151.4h1M247.9 151.4h.9M249.7 151.4h.9M251.5 151.4h.9M253.3 151.4h.9"/>
<path d="M255.1 151.4h.9M257 151.4h.9M258.7 151.4h1M260.6 151.4h.9M262.4 151.4h.9M265.1 141.1v1M265.1 143v.9M265.1 144.9v.9M265.1 146.7v1M265.1 148.6v1M265.1 150.5v.9h-.9M34.3 160v1"/>
<path d="M34.3 161.9v.9M34.3 163.7v.9M34.3 165.6v.9M34.3 167.4v.9M34.3 169.2v1M34.3 171.1v.9h.9M36.1 172h.9M37.9 172h.9M39.8 172h.8M41.5 172h1M43.3 172h.9M45.2 172h.9"/>
<path d="M46.9 172h1M48.8 172h.9M50.5 172h1M52.4 172h.9M54.2 172h.9M56 172h.9M57.8 172h.9M59.6 172h.9M61.4 172h.9M63.2 172h.9M65 172h.9M66.8 172h.9"/>
<path d="M68.6 172h.9M70.4 172h.9M72.2 172h.9M74 172h.9M75.8 172h1M77.6 172h.9M79.5 172h.8M81.2 172h1M83.1 172h.8M84.8 172h1M86.7 172h.8M88.5 172h.9"/>
<path d="M90.3 172h.9M92.1 172h.9M93.9 172h.9M95.7 172h.9M97.5 172h.9M99.3 172h.9M101.1 172h.9M102.9 172h.9M104.7 172h.9M106.5 172h.9M108.3 172h.9M110.1 172h.9"/>
<path d="M111.9 172h.9M113.7 172h.9M115.5 172h1M117.3 172h.9M119.2 172h.9M120.9 172h1M122.8 172h.9M124.5 172h1M126.4 172h.9M128.2 172h.9M130 172h.9M131.8 172h.9"/>
<path d="M133.6 172h.9M135.4 172h.9M137.2 172h.9M139 172h.9M140.8 172h.9M142.6 172h.9M144.4 172h.9M146.2 172h.9M148 172h.9M149.8 172h.9M151.6 172h.9M153.5 172h.8"/>
<path d="M155.2 172h1M157.1 172h.8M158.8 172h1M160.7 172h.8M162.5 172h.9M164.3 172h.9M166.1 172h.9M167.9 172h.9M169.7 172h.9M171.5 172h.9M173.3 172h.9M176 170.9v1.1h-.9"/>
<path d="M176 162.6v1.2M176 164.7v1.2M176 166.8v1.1M176 168.8v1.2M176.9 160.6h-.9v1.1M177.8 160.6h1M179.7 160.6h.9M181.5 160.6h.9M183.3 160.6h.9M185.1 160.6h1M186.9 160.6h1"/>
</g>
<text font-size="3.6" x="2.8" y="206.1">2021-05-30 5:23 PM f=0.90 C:\Users\Hemant Gopalsing\Documents\EAGLE\projects\PolyMathController\PolyMath.sch (Sheet: 2/7)</text>
<g font-size="3.3" fill="#c90d0c">
<text x="45.8" y="8">1</text>
<text x="86.6" y="8">2</text>
<text x="127.3" y="8">3</text>
<text x="168.1" y="8">4</text>
<text x="208.8" y="8">5</text>
<text x="249.5" y="8">6</text>
<text x="23.5" y="28.9">A</text>
<text x="271.4" y="28.9">A</text>
<text x="23.5" y="67">B</text>
<text x="271.4" y="67">B</text>
<text x="23.4" y="105.2">C</text>
<text x="271.4" y="105.2">C</text>
<text x="23.4" y="143.3">D</text>
<text x="271.4" y="143.3">D</text>
<text x="23.5" y="181.5">E</text>
<text x="271.4" y="181.5">E</text>
</g>
<g font-size="3.2" fill="#c90d0c">
<text x="179.4" y="182.3">TITLE:</text>
<text x="194.3" y="182.3">PolyMath</text>
<text x="179.4" y="189.1">Document Number:</text>
<text x="258.3" y="189.1">REV:</text>
<text x="179.4" y="198.3">Date:</text>
<text x="189.7" y="198.3">2021-05-30 5:01 PM</text>
<text x="243.4" y="198.3">Sheet:</text>
<text x="256" y="198.3">2/7</text>
</g>
<g font-size="2.6" fill="#808080">
<text x="82.9" y="56.4">BD50HC0MEFJ-ME2</text>
<text x="103.8" y="54.1">U3</text>
<text x="90.5" y="156.9">TLV76701DGNR</text>
<text x="106.1" y="159.2">U5</text>
</g>
<g font-size="2.2" fill="#808080">
<text x="50.3" y="34.9">V_SW</text>
<text x="237.7" y="44.1">3V3</text>
<text x="160" y="57.7">5V0</text>
<text x="66.7" y="62.6" transform="rotate(-90 66.7 62.6)">SW1</text>
<text x="50.3" y="128.6">5V0</text>
<text x="237.7" y="130.9">UART2_MICRO_RX</text>
<text x="237.7" y="128.6">UART2_MICRO_TX</text>
<text x="169.2" y="135.5">3V3</text>
<text x="128.4" y="144.3" transform="rotate(-90 128.4 144.3)">R4</text>
<text x="130.6" y="145">R5</text>
</g>
<text font-size="2.2" fill="#c90d0c" x="260.6" y="192.6">A</text>
<g font-size="1.9" fill="#808080">
<text x="68.3" y="50.6" transform="rotate(-90 68.3 50.6)">2</text>
<text x="68.3" y="61.4" transform="rotate(-90 68.3 61.4)">1</text>
<text x="82" y="62">EPAD</text>
<text x="86" y="64.3">8</text>
<text x="91.3" y="65.3">VCC</text>
<text x="91.3" y="63">EPAD</text>
<text x="106.4" y="65.3">FB/VO_S</text>
<text x="111.7" y="63">VO</text>
<text x="118.7" y="62">1</text>
<text x="118.7" y="64.3">2</text>
<text x="86" y="71.2">5</text>
<text x="86" y="68.9">6</text>
<text x="86" y="66.6">7</text>
<text x="91.3" y="69.8">N.C._3</text>
<text x="91.3" y="67.6">N.C.</text>
<text x="108.5" y="69.8">N.C._2</text>
<text x="110.2" y="67.6">GND</text>
<text x="118.7" y="66.6">3</text>
<text x="118.7" y="68.9">4</text>
<text x="91.3" y="72.1">EN</text>
<text x="223.8" y="126">6</text>
<text x="223.8" y="130.6">4</text>
<text x="223.8" y="128.3">5</text>
<text x="131" y="137.9" transform="rotate(-90 131 137.9)">2</text>
<text x="223.8" y="137.4">1</text>
<text x="223.8" y="135.1">2</text>
<text x="223.8" y="132.8">3</text>
<text x="90.6" y="139.7">5</text>
<text x="90.6" y="142">6</text>
<text x="95.8" y="140.7">EN</text>
<text x="95.8" y="143">GND</text>
<text x="108.1" y="143">GND_2</text>
<text x="118.7" y="142">4</text>
<text x="86.6" y="148.8">EPAD</text>
<text x="90.6" y="144.3">7</text>
<text x="90.6" y="146.6">8</text>
<text x="95.8" y="145.3">NC</text>
<text x="95.8" y="147.6">IN</text>
<text x="95.8" y="149.9">EPAD</text>
<text x="109.6" y="145.2">NC_2</text>
<text x="110.4" y="149.8">OUT</text>
<text x="112.1" y="147.5">FB</text>
<text x="118.7" y="148.8">1</text>
<text x="118.7" y="146.6">2</text>
<text x="118.7" y="144.3">3</text>
<text x="137" y="147.6">2</text>
</g>
<g font-size="1.1" fill="#0dab76">
<text x="68.3" y="36.9" transform="rotate(-90 68.3 36.9)">pas 1</text>
<text x="68.3" y="49.3" transform="rotate(-90 68.3 49.3)">pas 1</text>
<text x="68.3" y="48.3" transform="rotate(-90 68.3 48.3)">pas 0</text>
<text x="237.4" y="52.9" transform="rotate(-90 237.4 52.9)">pas 1</text>
<text x="68.3" y="65.3" transform="rotate(-90 68.3 65.3)">pas 0</text>
<text x="81.7" y="64.3">pwr 0</text>
<text x="81.7" y="62">pas 0</text>
<text x="121.5" y="62">pas 0</text>
<text x="121.5" y="64.3">pas 0</text>
<text x="237.4" y="65.3" transform="rotate(-90 237.4 65.3)">pas 1</text>
<text x="237.4" y="64.3" transform="rotate(-90 237.4 64.3)">pas 0</text>
<text x="65.7" y="66.6">sup 0</text>
<text x="81.7" y="71.2">pas 0</text>
<text x="82.3" y="68.9">nc 0</text>
<text x="82.3" y="66.6">nc 0</text>
<text x="121.5" y="66.6">pas 0</text>
<text x="121.5" y="68.9">nc 0</text>
<text x="127.3" y="71.2">sup 0</text>
<text x="143.7" y="66.6" transform="rotate(-90 143.7 66.6)">pas 1</text>
<text x="152.8" y="66.6" transform="rotate(-90 152.8 66.6)">pas 1</text>
<text x="59.1" y="75.7" transform="rotate(-90 59.1 75.7)">pas 1</text>
<text x="68.3" y="75.7" transform="rotate(-90 68.3 75.7)">pas 1</text>
<text x="77.4" y="75.7" transform="rotate(-90 77.4 75.7)">pas 1</text>
<text x="141.1" y="75.7">sup 0</text>
<text x="143.7" y="76.7" transform="rotate(-90 143.7 76.7)">pas 1</text>
<text x="150.2" y="75.7">sup 0</text>
<text x="152.8" y="76.7" transform="rotate(-90 152.8 76.7)">pas 1</text>
<text x="237.4" y="74.4" transform="rotate(-90 237.4 74.4)">pas 0</text>
<text x="234.7" y="78">sup 0</text>
<text x="56.5" y="87.1">sup 0</text>
<text x="59.1" y="85.9" transform="rotate(-90 59.1 85.9)">pas 1</text>
<text x="68.3" y="85.9" transform="rotate(-90 68.3 85.9)">pas 1</text>
<text x="77.4" y="85.9" transform="rotate(-90 77.4 85.9)">pas 1</text>
<text x="226.6" y="126">pas 1</text>
<text x="130" y="130.6" transform="rotate(-90 130 130.6)">pas 1</text>
<text x="226.6" y="130.6">pas 1</text>
<text x="226.6" y="128.3">pas 1</text>
<text x="136.5" y="132.8">sup 0</text>
<text x="226.6" y="137.4">pas 1</text>
<text x="226.6" y="135.1">pas 1</text>
<text x="226.6" y="132.8">pas 1</text>
<text x="65.7" y="142">sup 0</text>
<text x="86.2" y="139.7">pas 0</text>
<text x="86.2" y="142">pas 0</text>
<text x="121.5" y="142">pas 0</text>
<text x="227.9" y="142">sup 0</text>
<text x="86.2" y="146.6">pas 0</text>
<text x="86.2" y="148.8">pas 0</text>
<text x="86.8" y="144.3">nc 0</text>
<text x="121.5" y="148.8">out 0</text>
<text x="121.5" y="146.6">pas 0</text>
<text x="121.5" y="144.3">nc 0</text>
<text x="129.6" y="146.6">pas 1</text>
<text x="130" y="145.2" transform="rotate(-90 130 145.2)">pas 1</text>
<text x="144.3" y="146.6">pas 0</text>
<text x="59.1" y="151.1" transform="rotate(-90 59.1 151.1)">pas 1</text>
<text x="68.3" y="151.1" transform="rotate(-90 68.3 151.1)">pas 1</text>
<text x="77.4" y="151.1" transform="rotate(-90 77.4 151.1)">pas 1</text>
<text x="155.1" y="151.1" transform="rotate(-90 155.1 151.1)">pas 1</text>
<text x="164.3" y="151.1" transform="rotate(-90 164.3 151.1)">pas 1</text>
<text x="59.1" y="161.2" transform="rotate(-90 59.1 161.2)">pas 1</text>
<text x="68.3" y="161.2" transform="rotate(-90 68.3 161.2)">pas 1</text>
<text x="77.4" y="161.2" transform="rotate(-90 77.4 161.2)">pas 1</text>
<text x="152.5" y="160.3">sup 0</text>
<text x="155.1" y="161.2" transform="rotate(-90 155.1 161.2)">pas 1</text>
<text x="161.6" y="160.3">sup 0</text>
<text x="164.3" y="161.2" transform="rotate(-90 164.3 161.2)">pas 1</text>
<text x="56.5" y="162.6">sup 0</text>
<text x="83.9" y="162.6">sup 0</text>
</g>
</svg>
